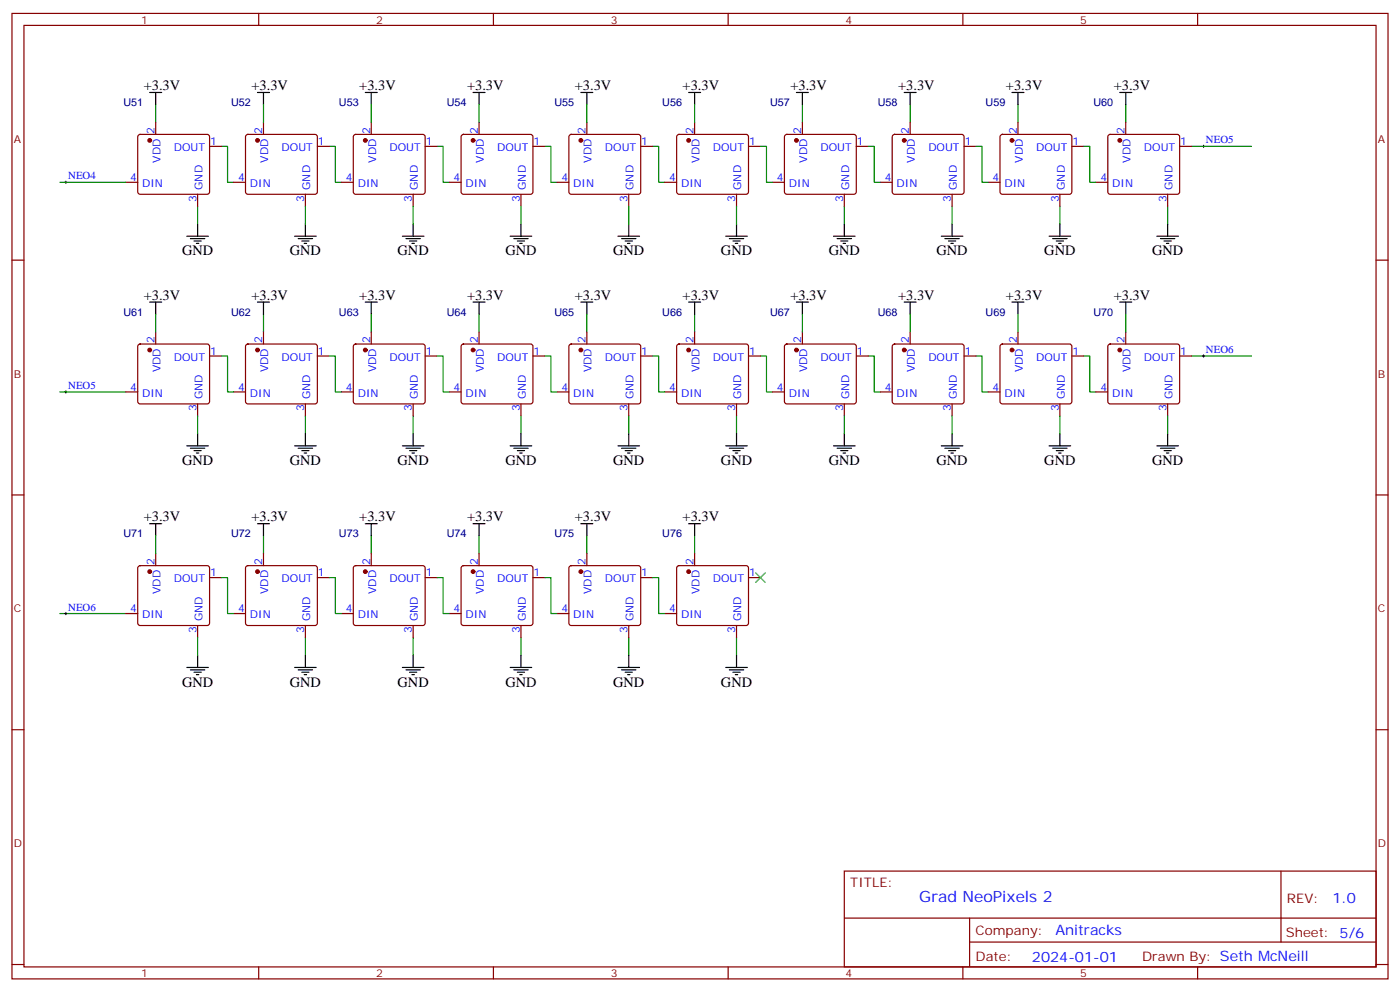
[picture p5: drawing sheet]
<svg xmlns="http://www.w3.org/2000/svg" width="412mm" height="292mm" viewBox="0 0 412 292" stroke-linecap="round" stroke-linejoin="round" font-family="sans-serif">
<g fill="none" stroke="#870000" stroke-width=".35">
<path d="M3.5 4h405.4v284.3h-405.4zM7.1 7.5h398.2v277.3h-398.2zM76.2 4v3.5M145.3 4v3.5M214.5 4v3.5M283.6 4v3.5M352.8 4v3.5M40.8 39.8l.5-.2h19.7l.5 .2 .2 .5v16.2l-.2 .5-.5 .2h-19.7l-.5-.2-.2-.5v-16.2zM45.9 36.1v3.5M72.6 39.8l.4-.2h19.8l.5 .2 .2 .5v16.2l-.2 .5-.5 .2h-19.8l-.5-.2-.2-.5v-16.2zM77.6 36.1v3.5M104.3 39.8l.5-.2h19.7l.5 .2 .2 .5v16.2l-.2 .5-.5 .2h-19.7l-.5-.2-.2-.5v-16.2z"/>
<path d="M109.4 36.1v3.5M136.1 39.8l.4-.2h19.8l.5 .2 .2 .5v16.2l-.2 .5-.5 .2h-19.8l-.5-.2-.2-.5v-16.2zM141.1 36.1v3.5M167.8 39.8l.5-.2h19.7l.5 .2 .2 .5v16.2l-.2 .5-.5 .2h-19.7l-.5-.2-.2-.5v-16.2zM172.9 36.1v3.5M199.6 39.8l.4-.2h19.8l.5 .2 .2 .5v16.2l-.2 .5-.5 .2h-19.8l-.5-.2-.2-.5v-16.2zM204.6 36.1v3.5M231.3 39.8l.5-.2h19.7l.5 .2 .2 .5v16.2l-.2 .5-.5 .2h-19.7l-.5-.2-.2-.5v-16.2zM236.4 36.1v3.5M263.1 39.8l.4-.2h19.8l.5 .2 .2 .5v16.2l-.2 .5-.5 .2h-19.8l-.5-.2-.2-.5v-16.2zM268.1 36.1v3.5M294.8 39.8l.5-.2h19.7l.5 .2 .2 .5v16.2l-.2 .5-.5 .2h-19.7l-.5-.2-.2-.5v-16.2z"/>
<path d="M299.9 36.1v3.5M326.6 39.8l.4-.2h19.8l.5 .2 .2 .5v16.2l-.2 .5-.5 .2h-19.8l-.5-.2-.2-.5v-16.2zM331.6 36.1v3.5M37 53.7h3.6M58.2 57.2v3.5M61.7 43.1h3.6M68.8 53.7h3.5M90 57.2v3.5M93.5 43.1h3.5M100.5 53.7h3.6M121.7 57.2v3.5M125.2 43.1h3.6"/>
<path d="M132.3 53.7h3.5M153.5 57.2v3.5M157 43.1h3.5M164 53.7h3.6M185.2 57.2v3.5M188.7 43.1h3.6M195.8 53.7h3.5M217 57.2v3.5M220.5 43.1h3.5M227.5 53.7h3.6M248.7 57.2v3.5M252.2 43.1h3.6"/>
<path d="M259.3 53.7h3.5M280.5 57.2v3.5M284 43.1h3.5M291 53.7h3.6M312.2 57.2v3.5M315.7 43.1h3.6M322.8 53.7h3.5M344 57.2v3.5M347.5 43.1h3.5M3.5 76.6h3.6M405.3 76.6h3.6M45.9 97.8v3.5"/>
<path d="M77.6 97.8v3.5M109.4 97.8v3.5M141.1 97.8v3.5M172.9 97.8v3.5M204.6 97.8v3.5M236.4 97.8v3.5M268.1 97.8v3.5M299.9 97.8v3.5M331.6 97.8v3.5M37 115.4h3.6M40.8 101.5l.5-.2h19.7l.5 .2 .2 .5v16.3l-.2 .5-.5 .2h-19.7l-.5-.3-.2-.4v-16.3zM58.2 119v3.5"/>
<path d="M61.7 104.8h3.6M68.8 115.4h3.5M72.6 101.5l.4-.2h19.8l.5 .2 .2 .5v16.3l-.2 .5-.5 .2h-19.8l-.5-.3-.2-.4v-16.3zM90 119v3.5M93.5 104.8h3.5M100.5 115.4h3.6M104.3 101.5l.5-.2h19.7l.5 .2 .2 .5v16.3l-.2 .5-.5 .2h-19.7l-.5-.3-.2-.4v-16.3zM121.7 119v3.5M125.2 104.8h3.6M132.3 115.4h3.5M136.1 101.5l.4-.2h19.8l.5 .2 .2 .5v16.3l-.2 .5-.5 .2h-19.8l-.5-.3-.2-.4v-16.3zM153.5 119v3.5"/>
<path d="M157 104.8h3.5M164 115.4h3.6M167.8 101.5l.5-.2h19.7l.5 .2 .2 .5v16.3l-.2 .5-.5 .2h-19.7l-.5-.3-.2-.4v-16.3zM185.2 119v3.5M188.7 104.8h3.6M195.8 115.4h3.5M199.6 101.5l.4-.2h19.8l.5 .2 .2 .5v16.3l-.2 .5-.5 .2h-19.8l-.5-.3-.2-.4v-16.3zM217 119v3.5M220.5 104.8h3.5M227.5 115.4h3.6M231.3 101.5l.5-.2h19.7l.5 .2 .2 .5v16.3l-.2 .5-.5 .2h-19.7l-.5-.3-.2-.4v-16.3zM248.7 119v3.5"/>
<path d="M252.2 104.8h3.6M259.3 115.4h3.5M263.1 101.5l.4-.2h19.8l.5 .2 .2 .5v16.3l-.2 .5-.5 .2h-19.8l-.5-.3-.2-.4v-16.3zM280.5 119v3.5M284 104.8h3.5M291 115.4h3.6M294.8 101.5l.5-.2h19.7l.5 .2 .2 .5v16.3l-.2 .5-.5 .2h-19.7l-.5-.3-.2-.4v-16.3zM312.2 119v3.5M315.7 104.8h3.6M322.8 115.4h3.5M326.6 101.5l.4-.2h19.8l.5 .2 .2 .5v16.3l-.2 .5-.5 .2h-19.8l-.5-.3-.2-.4v-16.3zM344 119v3.5"/>
<path d="M347.5 104.8h3.5M3.5 145.8h3.6M405.3 145.8h3.6M40.8 166.8l.5-.2h19.7l.5 .2 .2 .5v16.2l-.2 .5-.5 .2h-19.7l-.5-.2-.2-.5v-16.2zM45.9 163.1v3.5M61.7 170.1h3.6M72.6 166.8l.4-.2h19.8l.5 .2 .2 .5v16.2l-.2 .5-.5 .2h-19.8l-.5-.2-.2-.5v-16.2zM77.6 163.1v3.5M93.5 170.1h3.5M104.3 166.8l.5-.2h19.7l.5 .2 .2 .5v16.2l-.2 .5-.5 .2h-19.7l-.5-.2-.2-.5v-16.2zM109.4 163.1v3.5M125.2 170.1h3.6"/>
<path d="M136.1 166.8l.4-.2h19.8l.5 .2 .2 .5v16.2l-.2 .5-.5 .2h-19.8l-.5-.2-.2-.5v-16.2zM141.1 163.1v3.5M157 170.1h3.5M167.8 166.8l.5-.2h19.7l.5 .2 .2 .5v16.2l-.2 .5-.5 .2h-19.7l-.5-.2-.2-.5v-16.2zM172.9 163.1v3.5M188.7 170.1h3.6M199.6 166.8l.4-.2h19.8l.5 .2 .2 .5v16.2l-.2 .5-.5 .2h-19.8l-.5-.2-.2-.5v-16.2zM204.6 163.1v3.5M220.5 170.1h3.5M37 180.7h3.6M58.2 184.2v3.5M68.8 180.7h3.5"/>
<path d="M90 184.2v3.5M100.5 180.7h3.6M121.7 184.2v3.5M132.3 180.7h3.5M153.5 184.2v3.5M164 180.7h3.6M185.2 184.2v3.5M195.8 180.7h3.5M217 184.2v3.5M3.5 214.9h3.6M405.3 214.9h3.6M248.7 256.5h156.6v28.3h-156.6z"/>
<path d="M377.3 256.6v20.8M248.7 270.4h156.5M285.6 277.4h119.6M285.6 270.4v14.1M3.5 284.1h3.6M76.2 284.8v3.5M145.3 284.8v3.5M214.5 284.8v3.5M283.6 284.8v3.5M352.8 284.8v3.5M405.3 284.1h3.6"/>
</g>
<g fill="none" stroke="#008700" stroke-width=".35">
<path d="M45.9 30.8v5.3M77.6 30.8v5.3M109.4 30.8v5.3M141.1 30.8v5.3M172.9 30.8v5.3M204.6 30.8v5.3M236.4 30.8v5.3M268.1 30.8v5.3M299.9 30.8v5.3M331.6 30.8v5.3M17.6 53.7h19.4M65.3 43.1h1.7v10.6h1.8"/>
<path d="M97 43.1h1.8v10.6h1.7M128.8 43.1h1.7v10.6h1.8M160.5 43.1h1.8v10.6h1.7M192.3 43.1h1.7v10.6h1.8M224 43.1h1.8v10.6h1.7M255.8 43.1h1.7v10.6h1.8M287.5 43.1h1.8v10.6h1.7M319.3 43.1h1.7v10.6h1.8M351 43.1h17.7M58.2 60.7v5.3M90 60.7v5.3M121.7 60.7v5.3"/>
<path d="M153.5 60.7v5.3M185.2 60.7v5.3M217 60.7v5.3M248.7 60.7v5.3M280.5 60.7v5.3M312.2 60.7v5.3M344 60.7v5.3M45.9 92.5v5.3M77.6 92.5v5.3M109.4 92.5v5.3M141.1 92.5v5.3M172.9 92.5v5.3"/>
<path d="M204.6 92.5v5.3M236.4 92.5v5.3M268.1 92.5v5.3M299.9 92.5v5.3M331.6 92.5v5.3M17.6 115.4h19.4M65.3 104.8h1.7v10.6h1.8M97 104.8h1.8v10.6h1.7M128.8 104.8h1.7v10.6h1.8M160.5 104.8h1.8v10.6h1.7M192.3 104.8h1.7v10.6h1.8M224 104.8h1.8v10.6h1.7"/>
<path d="M255.8 104.8h1.7v10.6h1.8M287.5 104.8h1.8v10.6h1.7M319.3 104.8h1.7v10.6h1.8M351 104.8h17.7M58.2 122.5v5.3M90 122.5v5.3M121.7 122.5v5.3M153.5 122.5v5.3M185.2 122.5v5.3M217 122.5v5.3M248.7 122.5v5.3M280.5 122.5v5.3"/>
<path d="M312.2 122.5v5.3M344 122.5v5.3M45.9 157.8v5.3M77.6 157.8v5.3M109.4 157.8v5.3M141.1 157.8v5.3M172.9 157.8v5.3M204.6 157.8v5.3M65.3 170.1h1.7v10.6h1.8M97 170.1h1.8v10.6h1.7M128.8 170.1h1.7v10.6h1.8M160.5 170.1h1.8v10.6h1.7"/>
<path d="M192.3 170.1h1.7v10.6h1.8M17.6 180.7h19.4M58.2 187.7v5.3M90 187.7v5.3M121.7 187.7v5.3M153.5 187.7v5.3M185.2 187.7v5.3M217 187.7v5.3"/>
</g>
<path d="M19 53.7h.8M19.4 53.3v.7M354.2 43.1h.7M354.5 42.8v.7M19 115.4h.8M19.4 115.1v.7M354.2 104.8h.7M354.5 104.5v.7M19 180.7h.8M19.4 180.3v.7" fill="none" stroke="#000" stroke-width=".29"/>
<g fill="none" stroke="#000" stroke-width=".35">
<path d="M44.1 27.2h3.5M45.9 27.2v3.6M75.8 27.2h3.6M77.6 27.2v3.6M107.6 27.2h3.5M109.4 27.2v3.6M139.3 27.2h3.6M141.1 27.2v3.6M171.1 27.2h3.5M172.9 27.2v3.6M202.8 27.2h3.6M204.6 27.2v3.6"/>
<path d="M234.6 27.2h3.5M236.4 27.2v3.6M266.3 27.2h3.6M268.1 27.2v3.6M298.1 27.2h3.5M299.9 27.2v3.6M329.8 27.2h3.6M331.6 27.2v3.6M55 69.6h6.4M56.1 70.3h4.2M57.1 71h2.2M57.9 71.7h.7"/>
<path d="M58.2 66v3.6M86.8 69.6h6.3M87.8 70.3h4.3M88.9 71h2.1M89.6 71.7h.7M90 66v3.6M118.5 69.6h6.4M119.6 70.3h4.2M120.6 71h2.2M121.4 71.7h.7M121.7 66v3.6M150.3 69.6h6.3"/>
<path d="M151.3 70.3h4.3M152.4 71h2.1M153.1 71.7h.7M153.5 66v3.6M182 69.6h6.4M183.1 70.3h4.2M184.1 71h2.2M184.9 71.7h.7M185.2 66v3.6M213.8 69.6h6.3M214.8 70.3h4.3M215.9 71h2.1"/>
<path d="M216.6 71.7h.7M217 66v3.6M245.5 69.6h6.4M246.6 70.3h4.2M247.6 71h2.2M248.4 71.7h.7M248.7 66v3.6M277.3 69.6h6.3M278.3 70.3h4.3M279.4 71h2.1M280.1 71.7h.7M280.5 66v3.6"/>
<path d="M309 69.6h6.4M310.1 70.3h4.2M311.1 71h2.2M311.9 71.7h.7M312.2 66v3.6M340.8 69.6h6.3M341.8 70.3h4.3M342.9 71h2.1M343.6 71.7h.7M344 66v3.6M44.1 89h3.5M45.9 89v3.5"/>
<path d="M75.8 89h3.6M77.6 89v3.5M107.6 89h3.5M109.4 89v3.5M139.3 89h3.6M141.1 89v3.5M171.1 89h3.5M172.9 89v3.5M202.8 89h3.6M204.6 89v3.5M234.6 89h3.5M236.4 89v3.5"/>
<path d="M266.3 89h3.6M268.1 89v3.5M298.1 89h3.5M299.9 89v3.5M329.8 89h3.6M331.6 89v3.5M55 131.3h6.4M56.1 132h4.2M57.1 132.7h2.2M57.9 133.4h.7M58.2 127.8v3.5M86.8 131.3h6.3"/>
<path d="M87.8 132h4.3M88.9 132.7h2.1M89.6 133.4h.7M90 127.8v3.5M118.5 131.3h6.4M119.6 132h4.2M120.6 132.7h2.2M121.4 133.4h.7M121.7 127.8v3.5M150.3 131.3h6.3M151.3 132h4.3M152.4 132.7h2.1"/>
<path d="M153.1 133.4h.7M153.5 127.8v3.5M182 131.3h6.4M183.1 132h4.2M184.1 132.7h2.2M184.9 133.4h.7M185.2 127.8v3.5M213.8 131.3h6.3M214.8 132h4.3M215.9 132.7h2.1M216.6 133.4h.7M217 127.8v3.5"/>
<path d="M245.5 131.3h6.4M246.6 132h4.2M247.6 132.7h2.2M248.4 133.4h.7M248.7 127.8v3.5M277.3 131.3h6.3M278.3 132h4.3M279.4 132.7h2.1M280.1 133.4h.7M280.5 127.8v3.5M309 131.3h6.4M310.1 132h4.2"/>
<path d="M311.1 132.7h2.2M311.9 133.4h.7M312.2 127.8v3.5M340.8 131.3h6.3M341.8 132h4.3M342.9 132.7h2.1M343.6 133.4h.7M344 127.8v3.5M44.1 154.2h3.5M45.9 154.2v3.6M75.8 154.2h3.6M77.6 154.2v3.6"/>
<path d="M107.6 154.2h3.5M109.4 154.2v3.6M139.3 154.2h3.6M141.1 154.2v3.6M171.1 154.2h3.5M172.9 154.2v3.6M202.8 154.2h3.6M204.6 154.2v3.6M55 196.6h6.4M56.1 197.3h4.2M57.1 198h2.2M57.9 198.7h.7"/>
<path d="M58.2 193v3.6M86.8 196.6h6.3M87.8 197.3h4.3M88.9 198h2.1M89.6 198.7h.7M90 193v3.6M118.5 196.6h6.4M119.6 197.3h4.2M120.6 198h2.2M121.4 198.7h.7M121.7 193v3.6M150.3 196.6h6.3"/>
<path d="M151.3 197.3h4.3M152.4 198h2.1M153.1 198.7h.7M153.5 193v3.6M182 196.6h6.4M183.1 197.3h4.2M184.1 198h2.2M184.9 198.7h.7M185.2 193v3.6M213.8 196.6h6.3M214.8 197.3h4.3M215.9 198h2.1"/>
<path d="M216.6 198.7h.7M217 193v3.6"/>
</g>
<g fill="#870000" stroke="#870000" stroke-width=".35">
<circle cx="44.1" cy="168.3" r=".53"/>
<circle cx="75.8" cy="168.3" r=".53"/>
<circle cx="107.6" cy="168.3" r=".53"/>
<circle cx="139.3" cy="168.3" r=".53"/>
<circle cx="171.1" cy="168.3" r=".53"/>
<circle cx="202.8" cy="168.3" r=".53"/>
<circle cx="44.1" cy="103.1" r=".53"/>
<circle cx="75.8" cy="103.1" r=".53"/>
<circle cx="107.6" cy="103.1" r=".53"/>
<circle cx="139.3" cy="103.1" r=".53"/>
<circle cx="171.1" cy="103.1" r=".53"/>
<circle cx="329.8" cy="103.1" r=".53"/>
<circle cx="298.1" cy="103.1" r=".53"/>
<circle cx="266.3" cy="103.1" r=".53"/>
<circle cx="234.6" cy="103.1" r=".53"/>
<circle cx="202.8" cy="103.1" r=".53"/>
<circle cx="202.8" cy="41.3" r=".53"/>
<circle cx="234.6" cy="41.3" r=".53"/>
<circle cx="266.3" cy="41.3" r=".53"/>
<circle cx="298.1" cy="41.3" r=".53"/>
<circle cx="329.8" cy="41.3" r=".53"/>
<circle cx="171.1" cy="41.3" r=".53"/>
<circle cx="139.3" cy="41.3" r=".53"/>
<circle cx="107.6" cy="41.3" r=".53"/>
<circle cx="75.8" cy="41.3" r=".53"/>
<circle cx="44.1" cy="41.3" r=".53"/>
</g>
<path d="M222.6 168.7l2.8 2.8M225.4 168.7l-2.8 2.8" fill="none" stroke="#3c3" stroke-width=".35"/>
<text font-size="4.6" fill="#00f" x="270.8" y="265.6">Grad NeoPixels 2</text>
<g font-size="4.2">
<text x="42.3" y="26.5">+3.3V</text>
<text x="74.1" y="26.5">+3.3V</text>
<text x="105.8" y="26.5">+3.3V</text>
<text x="137.6" y="26.5">+3.3V</text>
<text x="169.3" y="26.5">+3.3V</text>
<text x="201.1" y="26.5">+3.3V</text>
<text x="232.8" y="26.5">+3.3V</text>
<text x="264.6" y="26.5">+3.3V</text>
<text x="296.3" y="26.5">+3.3V</text>
<text x="328.1" y="26.5">+3.3V</text>
<text x="53.6" y="75.2">GND</text>
<text x="85.4" y="75.2">GND</text>
<text x="117.1" y="75.2">GND</text>
<text x="148.9" y="75.2">GND</text>
<text x="180.6" y="75.2">GND</text>
<text x="212.4" y="75.2">GND</text>
<text x="244.1" y="75.2">GND</text>
<text x="275.9" y="75.2">GND</text>
<text x="307.6" y="75.2">GND</text>
<text x="339.4" y="75.2">GND</text>
<text x="42.3" y="88.3">+3.3V</text>
<text x="74.1" y="88.3">+3.3V</text>
<text x="105.8" y="88.3">+3.3V</text>
<text x="137.6" y="88.3">+3.3V</text>
<text x="169.3" y="88.3">+3.3V</text>
<text x="201.1" y="88.3">+3.3V</text>
<text x="232.8" y="88.3">+3.3V</text>
<text x="264.6" y="88.3">+3.3V</text>
<text x="296.3" y="88.3">+3.3V</text>
<text x="328.1" y="88.3">+3.3V</text>
<text x="53.6" y="136.9">GND</text>
<text x="85.4" y="136.9">GND</text>
<text x="117.1" y="136.9">GND</text>
<text x="148.9" y="136.9">GND</text>
<text x="180.6" y="136.9">GND</text>
<text x="212.4" y="136.9">GND</text>
<text x="244.1" y="136.9">GND</text>
<text x="275.9" y="136.9">GND</text>
<text x="307.6" y="136.9">GND</text>
<text x="339.4" y="136.9">GND</text>
<text x="42.3" y="153.5">+3.3V</text>
<text x="74.1" y="153.5">+3.3V</text>
<text x="105.8" y="153.5">+3.3V</text>
<text x="137.6" y="153.5">+3.3V</text>
<text x="169.3" y="153.5">+3.3V</text>
<text x="201.1" y="153.5">+3.3V</text>
<text x="53.6" y="202.2">GND</text>
<text x="85.4" y="202.2">GND</text>
<text x="117.1" y="202.2">GND</text>
<text x="148.9" y="202.2">GND</text>
<text x="180.6" y="202.2">GND</text>
<text x="212.4" y="202.2">GND</text>
</g>
<g font-size="4.2" fill="#00f">
<text x="392.5" y="265.8">1.0</text>
<text x="310.9" y="275.4">Anitracks</text>
<text x="304" y="283.2">2024-01-01</text>
</g>
<g font-size="3.9" fill="#800">
<text x="250.5" y="261.1">TITLE:</text>
<text x="379.1" y="265.8">REV:</text>
<text x="287.4" y="275.3">Company:</text>
<text x="378.7" y="275.9">Sheet: 5/6</text>
<text x="287.4" y="283">Date:</text>
<text x="336.4" y="283.1">Drawn By: Seth McNeill</text>
</g>
<g font-size="3.2" fill="#800">
<text x="41.6" y="6.9">1</text>
<text x="110.8" y="6.9">2</text>
<text x="179.9" y="6.9">3</text>
<text x="249.1" y="6.9">4</text>
<text x="318.2" y="6.9">5</text>
<text x="4.1" y="42.1">A</text>
<text x="405.9" y="42.1">A</text>
<text x="4.1" y="111.2">B</text>
<text x="405.9" y="111.2">B</text>
<text x="4.1" y="180.3">C</text>
<text x="405.9" y="180.3">C</text>
<text x="4.1" y="249.5">D</text>
<text x="405.9" y="249.5">D</text>
<text x="41.6" y="287.8">1</text>
<text x="110.8" y="287.8">2</text>
<text x="179.9" y="287.8">3</text>
<text x="249.1" y="287.8">4</text>
<text x="318.2" y="287.8">5</text>
</g>
<g font-size="3.2" fill="#000080">
<text x="36.3" y="31.3">U51</text>
<text x="68.1" y="31.3">U52</text>
<text x="99.8" y="31.3">U53</text>
<text x="131.6" y="31.3">U54</text>
<text x="163.3" y="31.3">U55</text>
<text x="195.1" y="31.3">U56</text>
<text x="226.8" y="31.3">U57</text>
<text x="258.6" y="31.3">U58</text>
<text x="290.3" y="31.3">U59</text>
<text x="322.1" y="31.3">U60</text>
<text x="36.3" y="93">U61</text>
<text x="68.1" y="93">U62</text>
<text x="99.8" y="93">U63</text>
<text x="131.6" y="93">U64</text>
<text x="163.3" y="93">U65</text>
<text x="195.1" y="93">U66</text>
<text x="226.8" y="93">U67</text>
<text x="258.6" y="93">U68</text>
<text x="290.3" y="93">U69</text>
<text x="322.1" y="93">U70</text>
<text x="36.3" y="158.3">U71</text>
<text x="68.1" y="158.3">U72</text>
<text x="99.8" y="158.3">U73</text>
<text x="131.6" y="158.3">U74</text>
<text x="163.3" y="158.3">U75</text>
<text x="195.1" y="158.3">U76</text>
</g>
<g font-size="3.2" fill="#00f">
<text x="45.5" y="39.4" transform="rotate(-90 45.5 39.4)">2</text>
<text x="77.3" y="39.4" transform="rotate(-90 77.3 39.4)">2</text>
<text x="109" y="39.4" transform="rotate(-90 109 39.4)">2</text>
<text x="140.8" y="39.4" transform="rotate(-90 140.8 39.4)">2</text>
<text x="172.5" y="39.4" transform="rotate(-90 172.5 39.4)">2</text>
<text x="204.3" y="39.4" transform="rotate(-90 204.3 39.4)">2</text>
<text x="236" y="39.4" transform="rotate(-90 236 39.4)">2</text>
<text x="267.8" y="39.4" transform="rotate(-90 267.8 39.4)">2</text>
<text x="299.5" y="39.4" transform="rotate(-90 299.5 39.4)">2</text>
<text x="331.3" y="39.4" transform="rotate(-90 331.3 39.4)">2</text>
<text x="47.3" y="47.9" transform="rotate(-90 47.3 47.9)">VDD</text>
<text x="51.2" y="44.5">DOUT</text>
<text x="61.9" y="42.8">1</text>
<text x="79" y="47.9" transform="rotate(-90 79 47.9)">VDD</text>
<text x="83" y="44.5">DOUT</text>
<text x="93.7" y="42.8">1</text>
<text x="110.8" y="47.9" transform="rotate(-90 110.8 47.9)">VDD</text>
<text x="114.7" y="44.5">DOUT</text>
<text x="125.4" y="42.8">1</text>
<text x="142.5" y="47.9" transform="rotate(-90 142.5 47.9)">VDD</text>
<text x="146.5" y="44.5">DOUT</text>
<text x="157.2" y="42.8">1</text>
<text x="174.3" y="47.9" transform="rotate(-90 174.3 47.9)">VDD</text>
<text x="178.2" y="44.5">DOUT</text>
<text x="188.9" y="42.8">1</text>
<text x="206" y="47.9" transform="rotate(-90 206 47.9)">VDD</text>
<text x="210" y="44.5">DOUT</text>
<text x="220.7" y="42.8">1</text>
<text x="237.8" y="47.9" transform="rotate(-90 237.8 47.9)">VDD</text>
<text x="241.7" y="44.5">DOUT</text>
<text x="252.4" y="42.8">1</text>
<text x="269.5" y="47.9" transform="rotate(-90 269.5 47.9)">VDD</text>
<text x="273.5" y="44.5">DOUT</text>
<text x="284.2" y="42.8">1</text>
<text x="301.3" y="47.9" transform="rotate(-90 301.3 47.9)">VDD</text>
<text x="305.2" y="44.5">DOUT</text>
<text x="315.9" y="42.8">1</text>
<text x="333" y="47.9" transform="rotate(-90 333 47.9)">VDD</text>
<text x="337" y="44.5">DOUT</text>
<text x="347.7" y="42.8">1</text>
<text x="355.2" y="42.2">NEO5</text>
<text x="20.1" y="52.8">NEO4</text>
<text x="38.4" y="53.3">4</text>
<text x="70.1" y="53.3">4</text>
<text x="101.9" y="53.3">4</text>
<text x="133.6" y="53.3">4</text>
<text x="165.4" y="53.3">4</text>
<text x="197.1" y="53.3">4</text>
<text x="228.9" y="53.3">4</text>
<text x="260.6" y="53.3">4</text>
<text x="292.4" y="53.3">4</text>
<text x="324.1" y="53.3">4</text>
<text x="41.9" y="55.1">DIN</text>
<text x="57.9" y="59.4" transform="rotate(-90 57.9 59.4)">3</text>
<text x="59.6" y="55.9" transform="rotate(-90 59.6 55.9)">GND</text>
<text x="73.6" y="55.1">DIN</text>
<text x="89.6" y="59.4" transform="rotate(-90 89.6 59.4)">3</text>
<text x="91.4" y="55.9" transform="rotate(-90 91.4 55.9)">GND</text>
<text x="105.4" y="55.1">DIN</text>
<text x="121.4" y="59.4" transform="rotate(-90 121.4 59.4)">3</text>
<text x="123.1" y="55.9" transform="rotate(-90 123.1 55.9)">GND</text>
<text x="137.1" y="55.1">DIN</text>
<text x="153.1" y="59.4" transform="rotate(-90 153.1 59.4)">3</text>
<text x="154.9" y="55.9" transform="rotate(-90 154.9 55.9)">GND</text>
<text x="168.9" y="55.1">DIN</text>
<text x="184.9" y="59.4" transform="rotate(-90 184.9 59.4)">3</text>
<text x="186.6" y="55.9" transform="rotate(-90 186.6 55.9)">GND</text>
<text x="200.6" y="55.1">DIN</text>
<text x="216.6" y="59.4" transform="rotate(-90 216.6 59.4)">3</text>
<text x="218.4" y="55.9" transform="rotate(-90 218.4 55.9)">GND</text>
<text x="232.4" y="55.1">DIN</text>
<text x="248.4" y="59.4" transform="rotate(-90 248.4 59.4)">3</text>
<text x="250.1" y="55.9" transform="rotate(-90 250.1 55.9)">GND</text>
<text x="264.1" y="55.1">DIN</text>
<text x="280.1" y="59.4" transform="rotate(-90 280.1 59.4)">3</text>
<text x="281.9" y="55.9" transform="rotate(-90 281.9 55.9)">GND</text>
<text x="295.9" y="55.1">DIN</text>
<text x="311.9" y="59.4" transform="rotate(-90 311.9 59.4)">3</text>
<text x="313.6" y="55.9" transform="rotate(-90 313.6 55.9)">GND</text>
<text x="327.6" y="55.1">DIN</text>
<text x="343.6" y="59.4" transform="rotate(-90 343.6 59.4)">3</text>
<text x="345.4" y="55.9" transform="rotate(-90 345.4 55.9)">GND</text>
<text x="45.5" y="101.1" transform="rotate(-90 45.5 101.1)">2</text>
<text x="77.3" y="101.1" transform="rotate(-90 77.3 101.1)">2</text>
<text x="109" y="101.1" transform="rotate(-90 109 101.1)">2</text>
<text x="140.8" y="101.1" transform="rotate(-90 140.8 101.1)">2</text>
<text x="172.5" y="101.1" transform="rotate(-90 172.5 101.1)">2</text>
<text x="204.3" y="101.1" transform="rotate(-90 204.3 101.1)">2</text>
<text x="236" y="101.1" transform="rotate(-90 236 101.1)">2</text>
<text x="267.8" y="101.1" transform="rotate(-90 267.8 101.1)">2</text>
<text x="299.5" y="101.1" transform="rotate(-90 299.5 101.1)">2</text>
<text x="331.3" y="101.1" transform="rotate(-90 331.3 101.1)">2</text>
<text x="51.2" y="106.3">DOUT</text>
<text x="61.9" y="104.5">1</text>
<text x="83" y="106.3">DOUT</text>
<text x="93.7" y="104.5">1</text>
<text x="114.7" y="106.3">DOUT</text>
<text x="125.4" y="104.5">1</text>
<text x="146.5" y="106.3">DOUT</text>
<text x="157.2" y="104.5">1</text>
<text x="178.2" y="106.3">DOUT</text>
<text x="188.9" y="104.5">1</text>
<text x="210" y="106.3">DOUT</text>
<text x="220.7" y="104.5">1</text>
<text x="241.7" y="106.3">DOUT</text>
<text x="252.4" y="104.5">1</text>
<text x="273.5" y="106.3">DOUT</text>
<text x="284.2" y="104.5">1</text>
<text x="305.2" y="106.3">DOUT</text>
<text x="315.9" y="104.5">1</text>
<text x="337" y="106.3">DOUT</text>
<text x="347.7" y="104.5">1</text>
<text x="355.2" y="104">NEO6</text>
<text x="47.3" y="109.7" transform="rotate(-90 47.3 109.7)">VDD</text>
<text x="79" y="109.7" transform="rotate(-90 79 109.7)">VDD</text>
<text x="110.8" y="109.7" transform="rotate(-90 110.8 109.7)">VDD</text>
<text x="142.5" y="109.7" transform="rotate(-90 142.5 109.7)">VDD</text>
<text x="174.3" y="109.7" transform="rotate(-90 174.3 109.7)">VDD</text>
<text x="206" y="109.7" transform="rotate(-90 206 109.7)">VDD</text>
<text x="237.8" y="109.7" transform="rotate(-90 237.8 109.7)">VDD</text>
<text x="269.5" y="109.7" transform="rotate(-90 269.5 109.7)">VDD</text>
<text x="301.3" y="109.7" transform="rotate(-90 301.3 109.7)">VDD</text>
<text x="333" y="109.7" transform="rotate(-90 333 109.7)">VDD</text>
<text x="20.1" y="114.5">NEO5</text>
<text x="38.4" y="115.1">4</text>
<text x="41.9" y="116.8">DIN</text>
<text x="59.6" y="117.7" transform="rotate(-90 59.6 117.7)">GND</text>
<text x="70.1" y="115.1">4</text>
<text x="73.6" y="116.8">DIN</text>
<text x="91.4" y="117.7" transform="rotate(-90 91.4 117.7)">GND</text>
<text x="101.9" y="115.1">4</text>
<text x="105.4" y="116.8">DIN</text>
<text x="123.1" y="117.7" transform="rotate(-90 123.1 117.7)">GND</text>
<text x="133.6" y="115.1">4</text>
<text x="137.1" y="116.8">DIN</text>
<text x="154.9" y="117.7" transform="rotate(-90 154.9 117.7)">GND</text>
<text x="165.4" y="115.1">4</text>
<text x="168.9" y="116.8">DIN</text>
<text x="186.6" y="117.7" transform="rotate(-90 186.6 117.7)">GND</text>
<text x="197.1" y="115.1">4</text>
<text x="200.6" y="116.8">DIN</text>
<text x="218.4" y="117.7" transform="rotate(-90 218.4 117.7)">GND</text>
<text x="228.9" y="115.1">4</text>
<text x="232.4" y="116.8">DIN</text>
<text x="250.1" y="117.7" transform="rotate(-90 250.1 117.7)">GND</text>
<text x="260.6" y="115.1">4</text>
<text x="264.1" y="116.8">DIN</text>
<text x="281.9" y="117.7" transform="rotate(-90 281.9 117.7)">GND</text>
<text x="292.4" y="115.1">4</text>
<text x="295.9" y="116.8">DIN</text>
<text x="313.6" y="117.7" transform="rotate(-90 313.6 117.7)">GND</text>
<text x="324.1" y="115.1">4</text>
<text x="327.6" y="116.8">DIN</text>
<text x="345.4" y="117.7" transform="rotate(-90 345.4 117.7)">GND</text>
<text x="57.9" y="121.2" transform="rotate(-90 57.9 121.2)">3</text>
<text x="89.6" y="121.2" transform="rotate(-90 89.6 121.2)">3</text>
<text x="121.4" y="121.2" transform="rotate(-90 121.4 121.2)">3</text>
<text x="153.1" y="121.2" transform="rotate(-90 153.1 121.2)">3</text>
<text x="184.9" y="121.2" transform="rotate(-90 184.9 121.2)">3</text>
<text x="216.6" y="121.2" transform="rotate(-90 216.6 121.2)">3</text>
<text x="248.4" y="121.2" transform="rotate(-90 248.4 121.2)">3</text>
<text x="280.1" y="121.2" transform="rotate(-90 280.1 121.2)">3</text>
<text x="311.9" y="121.2" transform="rotate(-90 311.9 121.2)">3</text>
<text x="343.6" y="121.2" transform="rotate(-90 343.6 121.2)">3</text>
<text x="45.5" y="166.4" transform="rotate(-90 45.5 166.4)">2</text>
<text x="77.3" y="166.4" transform="rotate(-90 77.3 166.4)">2</text>
<text x="109" y="166.4" transform="rotate(-90 109 166.4)">2</text>
<text x="140.8" y="166.4" transform="rotate(-90 140.8 166.4)">2</text>
<text x="172.5" y="166.4" transform="rotate(-90 172.5 166.4)">2</text>
<text x="204.3" y="166.4" transform="rotate(-90 204.3 166.4)">2</text>
<text x="51.2" y="171.5">DOUT</text>
<text x="61.9" y="169.8">1</text>
<text x="83" y="171.5">DOUT</text>
<text x="93.7" y="169.8">1</text>
<text x="114.7" y="171.5">DOUT</text>
<text x="125.4" y="169.8">1</text>
<text x="146.5" y="171.5">DOUT</text>
<text x="157.2" y="169.8">1</text>
<text x="178.2" y="171.5">DOUT</text>
<text x="188.9" y="169.8">1</text>
<text x="210" y="171.5">DOUT</text>
<text x="220.7" y="169.8">1</text>
<text x="20.1" y="179.8">NEO6</text>
<text x="47.3" y="174.9" transform="rotate(-90 47.3 174.9)">VDD</text>
<text x="79" y="174.9" transform="rotate(-90 79 174.9)">VDD</text>
<text x="110.8" y="174.9" transform="rotate(-90 110.8 174.9)">VDD</text>
<text x="142.5" y="174.9" transform="rotate(-90 142.5 174.9)">VDD</text>
<text x="174.3" y="174.9" transform="rotate(-90 174.3 174.9)">VDD</text>
<text x="206" y="174.9" transform="rotate(-90 206 174.9)">VDD</text>
<text x="38.4" y="180.3">4</text>
<text x="41.9" y="182.1">DIN</text>
<text x="59.6" y="182.9" transform="rotate(-90 59.6 182.9)">GND</text>
<text x="70.1" y="180.3">4</text>
<text x="73.6" y="182.1">DIN</text>
<text x="91.4" y="182.9" transform="rotate(-90 91.4 182.9)">GND</text>
<text x="101.9" y="180.3">4</text>
<text x="105.4" y="182.1">DIN</text>
<text x="123.1" y="182.9" transform="rotate(-90 123.1 182.9)">GND</text>
<text x="133.6" y="180.3">4</text>
<text x="137.1" y="182.1">DIN</text>
<text x="154.9" y="182.9" transform="rotate(-90 154.9 182.9)">GND</text>
<text x="165.4" y="180.3">4</text>
<text x="168.9" y="182.1">DIN</text>
<text x="186.6" y="182.9" transform="rotate(-90 186.6 182.9)">GND</text>
<text x="197.1" y="180.3">4</text>
<text x="200.6" y="182.1">DIN</text>
<text x="218.4" y="182.9" transform="rotate(-90 218.4 182.9)">GND</text>
<text x="57.9" y="186.4" transform="rotate(-90 57.9 186.4)">3</text>
<text x="89.6" y="186.4" transform="rotate(-90 89.6 186.4)">3</text>
<text x="121.4" y="186.4" transform="rotate(-90 121.4 186.4)">3</text>
<text x="153.1" y="186.4" transform="rotate(-90 153.1 186.4)">3</text>
<text x="184.9" y="186.4" transform="rotate(-90 184.9 186.4)">3</text>
<text x="216.6" y="186.4" transform="rotate(-90 216.6 186.4)">3</text>
</g>
</svg>
